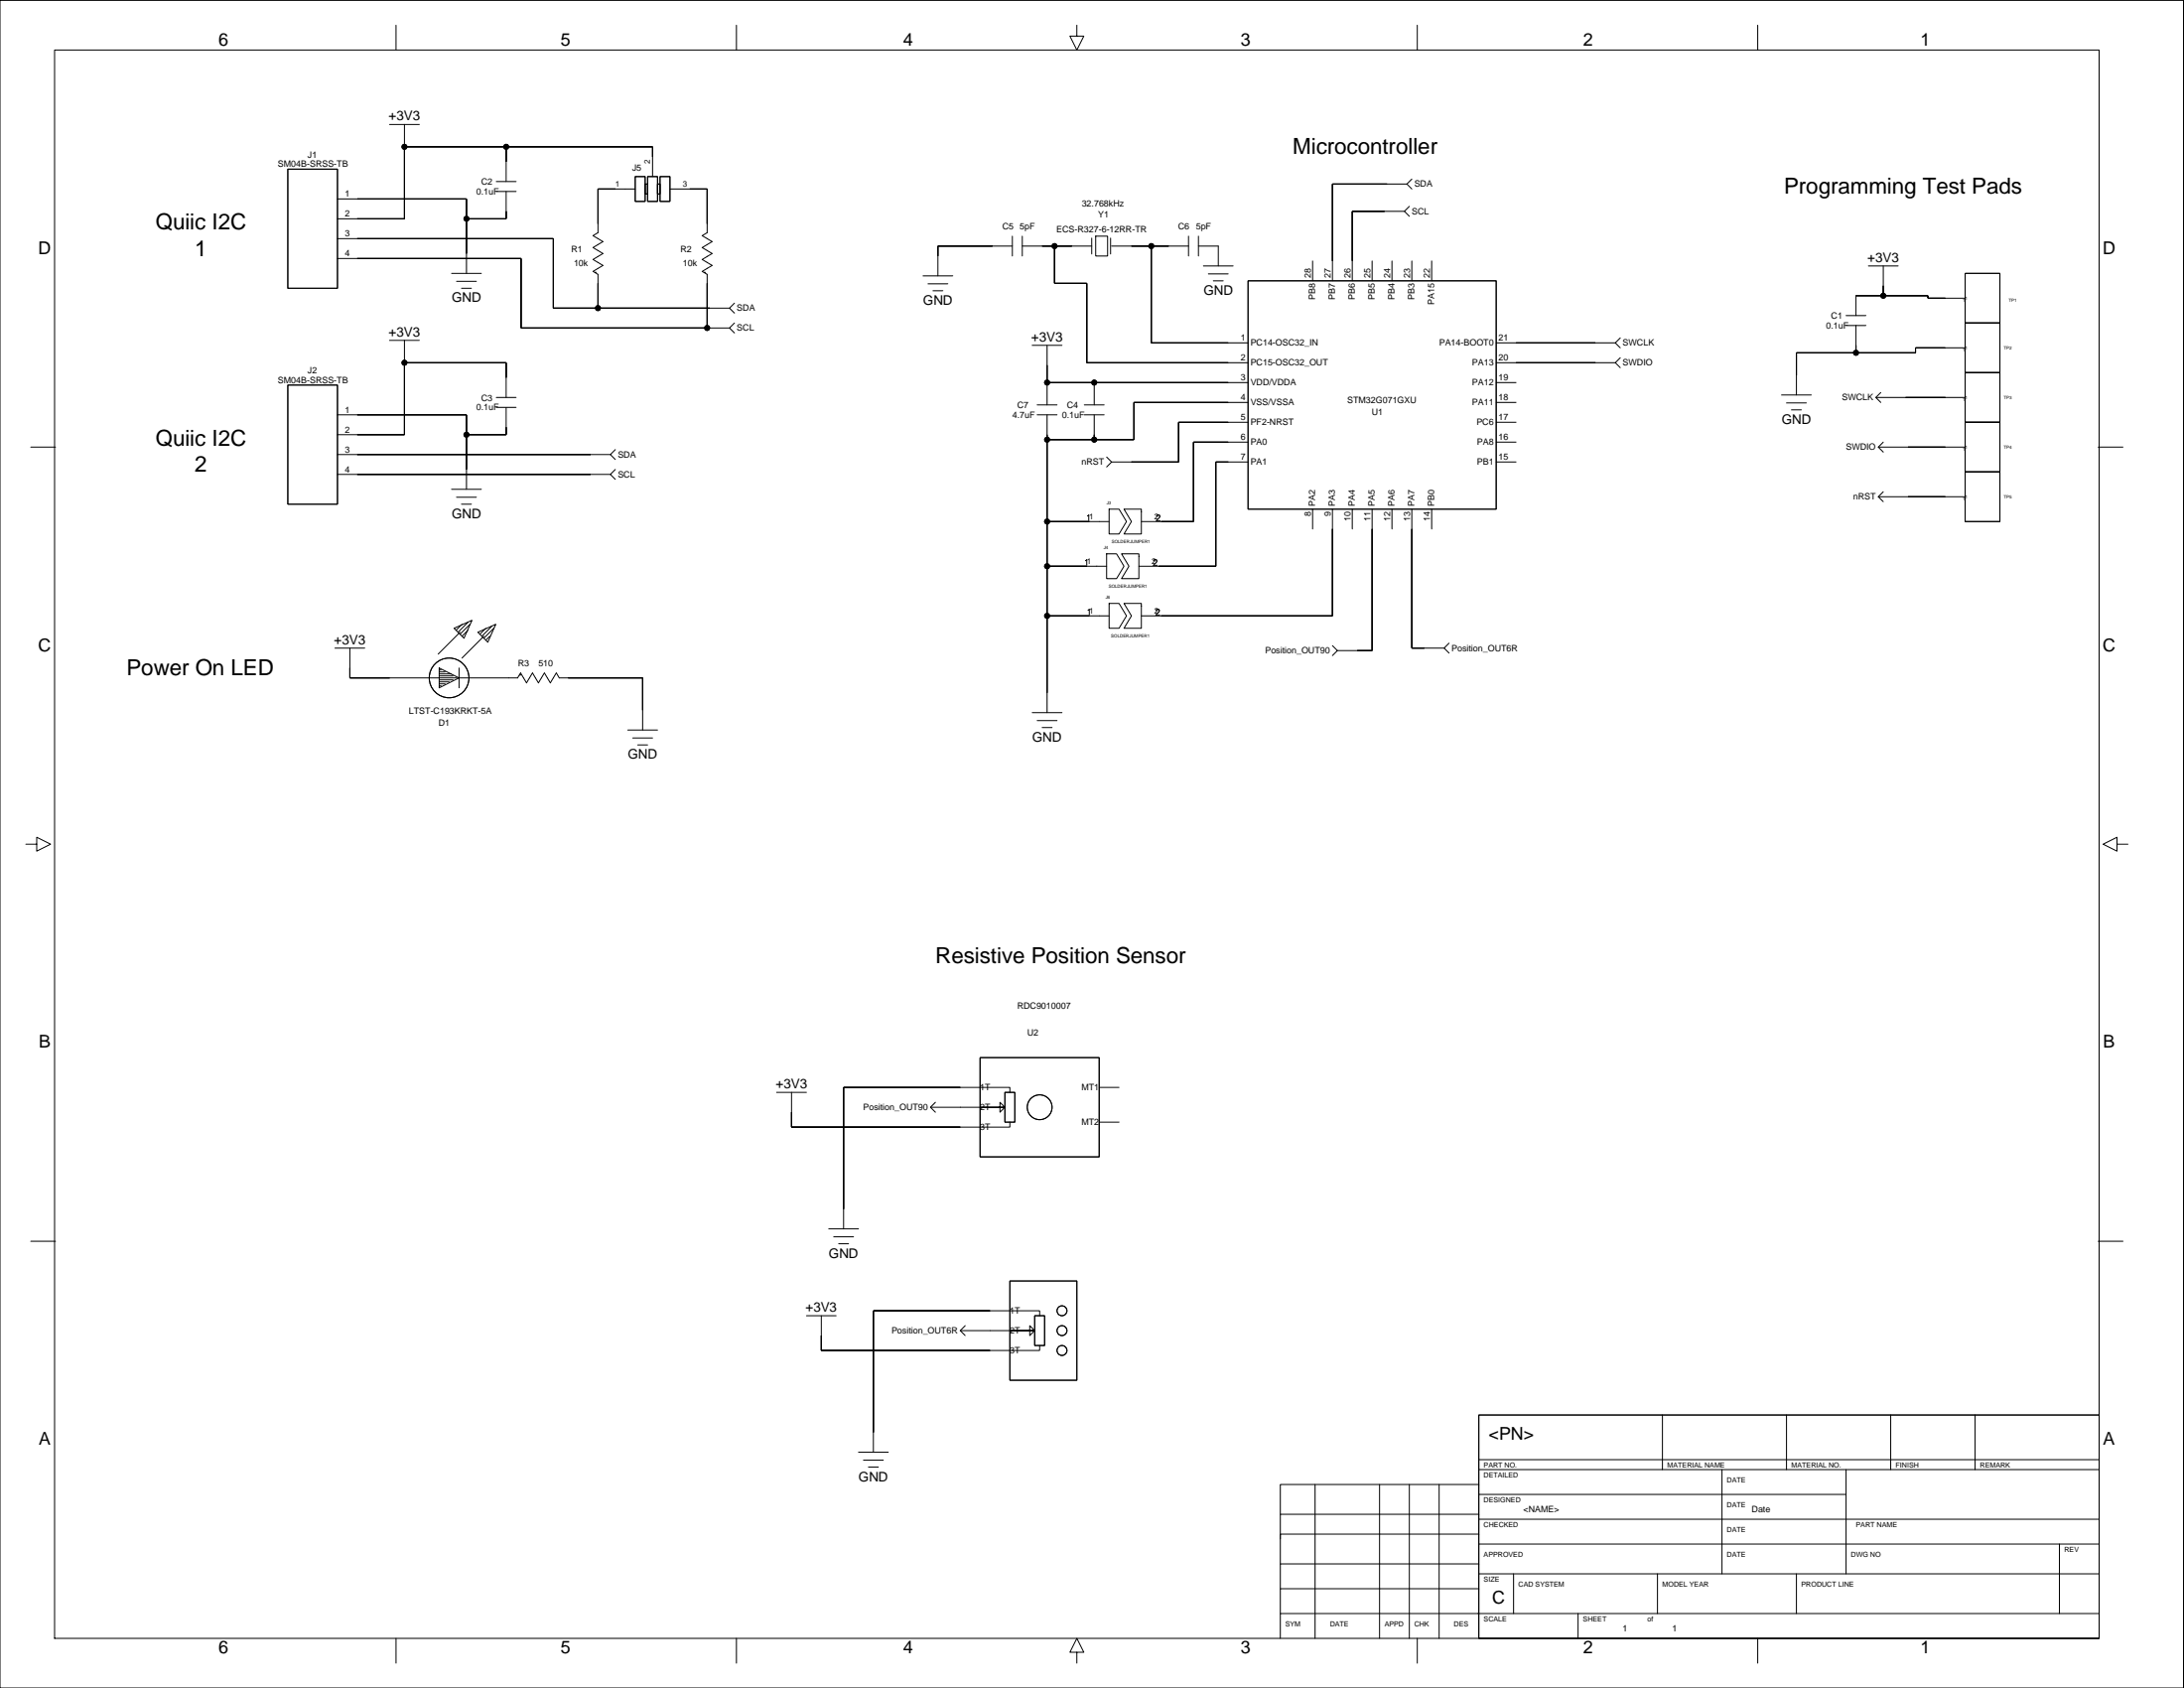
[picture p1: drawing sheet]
<svg xmlns="http://www.w3.org/2000/svg" width="559mm" height="432mm" viewBox="0 0 559 432" stroke-linecap="round" stroke-linejoin="round" font-family="sans-serif">
<g fill="none" stroke="#000" stroke-width=".25">
<path d="M0 .1h558.7v431.7h-558.7zM14 12.8h523.1v406.3h-523.1zM101.3 6.4v6.4M188.4 6.4v6.4M275.5 6.4v2.8h1.8l-1.8 3.6-1.8-3.6h1.8M362.6 6.4v6.4M449.7 6.4v6.4M99.7 31.8h7.6M103.5 31.8v24.2h-17.2M103.5 37.6h63.5v7.6M129.5 37.6v8.8M73.6 43.3h12.7v30.4h-12.7z"/>
<path d="M86.3 50.9h33.1v19M127 49h5.1M127 46.4h5.1M129.5 49v7h-10.1M162.5 45.2h2.6v6.3h-2.6zM162.5 48.3h-9.5v11.2l-1.3 .8 2.6 1.5-2.6 1.5 2.6 1.6-2.6 1.5 2.6 1.5-2.6 1.5 1.3 .8v8.6M165.1 47.1h.6v2.5h-.6zM165.7 45.2h2.5v6.3h-2.5zM168.2 47.1h.7v2.5h-.7zM168.9 45.2h2.5v6.3h-2.5zM171.4 48.3h9.5v11.2l-1.2 .8 2.5 1.5-2.5 1.5 2.5 1.6-2.5 1.5 2.5 1.5-2.5 1.5 1.2 .8v13.7M359.3 54.1h-13.3v17.7"/>
<path d="M360 47.1h-19.1v24.7M360.6 52.8l-1.3 1.3 1.3 1.2M361.2 45.8l-1.2 1.3 1.2 1.2M86.3 61h55.3v17.8h45M86.3 66.1h47v17.8h53.3M115.5 69.9h7.7M116.8 72h5.1M118.1 73.7h2.5M152.2 69.7h.1M180.2 69.7h.1M187.9 77.6l-1.3 1.2 1.3 1.3M236.2 70.6h7.6"/>
<path d="M237.4 72.6h5.1M238.7 74.4h2.5M259 62.9h-19v7.7M259 60.4v5.1M261.6 62.9h17.7M261.6 60.4v5.1M269.8 62.9v9.6h8.3v20.3h41.2M279.3 60.9v4.1M280.4 60.4h3v5.1h-3zM284.2 60.9v4.1M284.4 62.9h19.7M294.6 62.9v24.8h24.7"/>
<path d="M304.1 60.4v5.1M306.6 62.9h5.1v5.1M306.6 60.4v5.1M307.9 68h7.6M309.2 70.1h5.1M310.4 71.8h2.6M311.7 62.9h.1M319.3 71.8h63.5v58.4h-63.5zM335.8 66.8v5M351.1 66.8v5M356.2 66.8v5M361.2 66.8v5"/>
<path d="M366.3 66.8v5M478 68h7.7M481.9 75.6h.1M481.9 68v7.6M502.8 69.9h8.9v12.7h-8.9zM502.8 76.3h-9.5v-.7h-18.4v5.1M73.6 98.5h12.7v30.5h-12.7zM99.7 87.1h7.6M103.5 87.1v24.1h-17.2M103.5 92.8h26v8.9M187.9 82.6l-1.3 1.3 1.3 1.3M264.1 88.3h7.6"/>
<path d="M267.9 97.9h51.4M267.9 88.3v15.3M280 97.9v5.7M382.8 87.7h30.5M382.8 92.8h30.5M382.8 97.9h5.1M414.6 86.4l-1.3 1.3 1.3 1.3M414.6 91.5l-1.3 1.3 1.3 1.3M472.3 83.3h5.1M472.3 80.7h5.1M474.9 83.3v6.9M502.8 82.6h8.9v12.7h-8.9z"/>
<path d="M502.8 95.3h8.9v12.7h-8.9zM502.8 89h-12.7v1.2h-30.5v10.8M7.9 114.4h6.3M86.3 106.1h33.1v19.1M86.3 116.3h69.9M127 104.2h5.1M127 101.7h5.1M129.5 104.2v7h-10.1M157.4 115l-1.2 1.3 1.2 1.2M265.4 106.1h5M265.4 103.6h5M267.9 106.1v76.2"/>
<path d="M277.4 106.1h5.1M277.4 103.6h5.1M280 106.1v6.4M283.1 116.9l1.3 1.3-1.3 1.3M319.3 102.9h-29.2v9.6h-22.2M319.3 108h-17.7v10.2h-17.2M319.3 113.1h-13.9v20.3h-13.4M319.3 118.2h-8.2v26.6h-19.7M382.8 102.9h5.1M382.8 108h5.1M382.8 113.1h5.1M382.8 118.2h5.1"/>
<path d="M455.8 101h7.6M457.1 103.1h5.1M458.4 104.8h2.5M480 101.7h22.8M480.6 114.4h22.2M481.2 100.4l-1.2 1.3 1.2 1.2M481.9 113.1l-1.3 1.3 1.3 1.2M502.8 108h8.9v12.7h-8.9zM536.8 114.4h6.4M86.3 121.4h69.9M115.5 125.2h7.7M116.8 127.2h5.1"/>
<path d="M118.1 129h2.5M157.4 120.1l-1.2 1.3 1.2 1.2M267.9 133.4h15.9M283.8 130.2h2.5l1.9 3.2-1.9 3.2h-2.5zM287.6 130.2h4.4v6.4h-4.4l1.9-3.2zM295.9 132.1l.3-.4 .6 .3-.2 .5-.7 .7h.9M335.8 130.2v5.1M340.9 130.2v27.3h-48.9M346 130.2v5.1M351.1 130.2v36.2h-8.9M356.2 130.2v5.1M361.2 130.2v35.6h8.3"/>
<path d="M366.3 130.2v5.1M480.6 127.1h22.2M481.9 125.8l-1.3 1.3 1.3 1.2M502.8 120.7h8.9v12.7h-8.9zM118.2 159.7l-1.5 1.5M119.7 159.2l-2.5 2.5M120.2 159.7l-2.5 2.5M267.9 144.8h15.2M267.9 157.5h15.9M283.1 141.7h2.6l1.9 3.1-1.9 3.2h-2.6zM283.8 154.4h2.5l1.9 3.1-1.9 3.2h-2.5zM287 141.7h4.4v6.3h-4.4l1.9-3.2z"/>
<path d="M287.6 154.4h4.4v6.3h-4.4l1.9-3.2zM295.2 143.5l.2-.3 .6 .2-.2 .5-.7 .7h1M295.8 156.2l.3-.3 .5 .2-.2 .5-.7 .7h1M85.7 165.8h7.6M89.5 165.8v7.6h27.4M112.4 170.9l5 2.5-5 2.6zM112.4 173.9h3.5M112.4 174.4h2.5M112.4 174.9h1.5M112.4 175.4h.5M112.4 172.9h3.5M112.4 172.4h3"/>
<path d="M112.4 171.9h1.5M112.4 171.4h.5M116.2 160.7l4.5-2-2 4.6zM117.4 173.4h15l.8-1.3 1.5 2.6 1.5-2.6 1.6 2.6 1.5-2.6 1.5 2.6 1.5-2.6 .8 1.3h21.3v13.3M117.4 170.9v5.1M117.7 161.7l-5.6 5.6M119.7 161.2l-1.5 1.5M122.3 161.7l4.5-2-2 4.6zM123.8 162.7l-5.6 5.6M124.3 160.7l-1.5 1.5M125.3 162.7l-1 1.1M125.8 160.2l-2.5 2.5"/>
<path d="M126.3 160.7l-2.5 2.6M130.1 173.4h.1M132.9 172.7h.1M340.9 165.2l1.3 1.2-1.3 1.3M370.8 164.5l-1.3 1.3 1.3 1.3M160.6 186.7h7.6M161.9 188.8h5.1M163.2 190.6h2.5M264.1 182.3h7.6M265.4 184.3h5M266.6 186.1h2.6M6.6 215.9h2.8v-1.7l3.6 1.7-3.6 1.8v-1.8"/>
<path d="M541.7 215.9v-1.7l-3.6 1.7 3.6 1.8v-1.8h2.8M198.7 279.4h7.6M202.5 279.4v8.9h55.9v-1.2M250.8 270.5h30.4v25.4h-30.4zM257.1 279.4h2.6v7.7h-2.6zM258.4 279.4v-1.2h-42.5v36.2M281.2 278.2h5.1M238.1 283.2h12.7M239.3 282l-1.2 1.2 1.2 1.3M245.7 283.2h.1M250.8 283.2h6.3l-1.3 1.3v-2.5l1.3 1.2zM281.2 287.1h5.1"/>
<path d="M7.9 317.5h6.3M212 314.4h7.7M213.3 316.4h5.1M214.6 318.2h2.5M536.8 317.5h6.4M206.3 336.6h7.6M210.1 336.6v8.9h55.9v-1.3M247 339.1l-1.3 1.3 1.3 1.3M258.4 327.7h17.1v25.4h-17.1zM264.7 336.6h2.6v7.6h-2.6zM266 336.6v-1.3h-42.5v36.2M245.7 340.4h12.7"/>
<path d="M253.3 340.4h.1M258.4 340.4h6.3l-1.2 1.3v-2.6l1.2 1.3zM219.7 371.5h7.6M220.9 373.5h5.1M222.2 375.3h2.5M336.5 379.7v39.4M353 379.7v39.4M360.6 379.7v39.4M368.2 379.7v39.4M378.4 362h158.7v57.1h-158.7zM378.4 379.7h-50.8v7.7M378.4 373.4h158.7"/>
<path d="M378.4 375.9h158.7M425.4 362v13.9M440.6 375.9v26.7M457.1 362v13.9M472.3 375.9v26.7M483.8 362v13.9M505.3 362v13.9M378.4 392.4h-50.8v7.7M378.4 387.4h-50.8v6.3M378.4 382.3h93.9M378.4 388.6h158.7M378.4 395h158.7"/>
<path d="M526.9 395v17.8M101.3 419.1v6.4M188.4 419.1v6.4M362.6 419.1v6.4M378.4 406.4h-50.8v6.4M378.4 400.1h-50.8v6.3M378.4 402.6h158.7M387.3 402.6v10.2M403.8 412.8v6.3M424.1 402.6v10.2M449.7 419.1v6.4M459.6 402.6v10.2"/>
<path d="M537.1 412.8h-209.5v6.3M275.5 422.7h1.8l-1.8-3.6-1.8 3.6h1.8v2.8"/>
<circle cx="103.5" cy="37.6" r=".63"/>
<circle cx="129.5" cy="37.6" r=".63"/>
<circle cx="119.4" cy="56" r=".63"/>
<circle cx="153" cy="78.8" r=".63"/>
<circle cx="269.8" cy="62.9" r=".63"/>
<circle cx="294.6" cy="62.9" r=".63"/>
<circle cx="481.9" cy="75.6" r=".63"/>
<circle cx="103.5" cy="92.8" r=".63"/>
<circle cx="180.9" cy="83.9" r=".63"/>
<circle cx="267.9" cy="97.9" r=".63"/>
<circle cx="280" cy="97.9" r=".63"/>
<circle cx="474.9" cy="90.2" r=".63"/>
<circle cx="119.4" cy="111.2" r=".63"/>
<circle cx="267.9" cy="112.5" r=".63"/>
<circle cx="280" cy="112.5" r=".63"/>
<circle cx="267.9" cy="133.4" r=".63"/>
<circle cx="267.9" cy="144.8" r=".63"/>
<circle cx="267.9" cy="157.5" r=".63"/>
<circle cx="114.9" cy="173.4" r="5.1"/>
<circle cx="266" cy="283.2" r="3.2"/>
<circle cx="271.7" cy="335.3" r="1.27"/>
<circle cx="271.7" cy="345.5" r="1.27"/>
<circle cx="271.7" cy="340.4" r="1.27"/>
</g>
<g fill="#000" stroke="#000" stroke-width=".25">
<path d="M103.5 37.6v18.4z" fill-rule="evenodd"/>
<path d="M103.5 36.9v.7z" fill-rule="evenodd"/>
<path d="M103.5 37.6h26z" fill-rule="evenodd"/>
<path d="M129.5 37.6v3.8z" fill-rule="evenodd"/>
<path d="M129.5 37.6h37.5z" fill-rule="evenodd"/>
<path d="M167 37.6v2.5z" fill-rule="evenodd"/>
<path d="M91.4 56h12.1z" fill-rule="evenodd"/>
<path d="M119.4 56v8.9z" fill-rule="evenodd"/>
<path d="M119.4 50.9v5.1z" fill-rule="evenodd"/>
<path d="M91.4 50.9h28z" fill-rule="evenodd"/>
<path d="M129.5 54.1v1.9z" fill-rule="evenodd"/>
<path d="M119.4 56h10.1z" fill-rule="evenodd"/>
<path d="M153 48.3v8.9z" fill-rule="evenodd"/>
<path d="M153 48.3h4.4z" fill-rule="evenodd"/>
<path d="M180.9 48.3v8.9z" fill-rule="evenodd"/>
<path d="M176.5 48.3h4.4z" fill-rule="evenodd"/>
<path d="M340.9 47.1v19.7z" fill-rule="evenodd"/>
<path d="M346 54.1v12.7z" fill-rule="evenodd"/>
<path d="M346 54.1h8.2z" fill-rule="evenodd"/>
<path d="M340.9 47.1h14z" fill-rule="evenodd"/>
<path d="M91.4 66.1h41.9z" fill-rule="evenodd"/>
<path d="M133.3 66.1v17.8z" fill-rule="evenodd"/>
<path d="M91.4 61h50.2z" fill-rule="evenodd"/>
<path d="M141.6 61v17.8z" fill-rule="evenodd"/>
<path d="M141.6 78.8h11.4z" fill-rule="evenodd"/>
<path d="M153 72.5v6.3z" fill-rule="evenodd"/>
<path d="M180.9 72.5v11.4z" fill-rule="evenodd"/>
<path d="M153 78.8h28.6z" fill-rule="evenodd"/>
<path d="M240 62.9v2.6z" fill-rule="evenodd"/>
<path d="M240 62.9h13.9z" fill-rule="evenodd"/>
<path d="M269.8 62.9v9.6z" fill-rule="evenodd"/>
<path d="M266.6 62.9h3.2z" fill-rule="evenodd"/>
<path d="M269.8 62.9h4.5z" fill-rule="evenodd"/>
<path d="M278.1 72.5v20.3z" fill-rule="evenodd"/>
<path d="M269.8 72.5h8.3z" fill-rule="evenodd"/>
<path d="M289.5 62.9h5.1z" fill-rule="evenodd"/>
<path d="M294.6 62.9v24.8z" fill-rule="evenodd"/>
<path d="M294.6 62.9h4.4z" fill-rule="evenodd"/>
<path d="M481.9 73.1v2.5z" fill-rule="evenodd"/>
<path d="M474.9 75.6h7z" fill-rule="evenodd"/>
<path d="M481.9 75.6h11.4z" fill-rule="evenodd"/>
<path d="M493.3 75.6v.7z" fill-rule="evenodd"/>
<path d="M493.3 76.3h4.4z" fill-rule="evenodd"/>
<path d="M103.5 92.2v.6z" fill-rule="evenodd"/>
<path d="M103.5 92.8v18.4z" fill-rule="evenodd"/>
<path d="M103.5 92.8h26z" fill-rule="evenodd"/>
<path d="M129.5 92.8v3.8z" fill-rule="evenodd"/>
<path d="M133.3 83.9h47.6z" fill-rule="evenodd"/>
<path d="M180.9 83.9h.7z" fill-rule="evenodd"/>
<path d="M267.9 97.9v.6z" fill-rule="evenodd"/>
<path d="M267.9 93.4v4.5z" fill-rule="evenodd"/>
<path d="M280 97.9v.6z" fill-rule="evenodd"/>
<path d="M267.9 97.9h12.1z" fill-rule="evenodd"/>
<path d="M280 97.9h34.3z" fill-rule="evenodd"/>
<path d="M278.1 92.8h36.2z" fill-rule="evenodd"/>
<path d="M294.6 87.7h19.7z" fill-rule="evenodd"/>
<path d="M387.9 92.8h20.3z" fill-rule="evenodd"/>
<path d="M387.9 87.7h20.3z" fill-rule="evenodd"/>
<path d="M459.6 90.2v5.8z" fill-rule="evenodd"/>
<path d="M459.6 90.2h15.3z" fill-rule="evenodd"/>
<path d="M474.9 88.3v1.9z" fill-rule="evenodd"/>
<path d="M490.1 89v1.2z" fill-rule="evenodd"/>
<path d="M474.9 90.2h15.2z" fill-rule="evenodd"/>
<path d="M490.1 89h7.6z" fill-rule="evenodd"/>
<path d="M91.4 111.2h12.1z" fill-rule="evenodd"/>
<path d="M91.4 106.1h28z" fill-rule="evenodd"/>
<path d="M119.4 106.1v5.1z" fill-rule="evenodd"/>
<path d="M119.4 111.2v8.9z" fill-rule="evenodd"/>
<path d="M119.4 111.2h10.1z" fill-rule="evenodd"/>
<path d="M129.5 109.3v1.9z" fill-rule="evenodd"/>
<path d="M91.4 116.3h59.7z" fill-rule="evenodd"/>
<path d="M267.9 111.2v1.3z" fill-rule="evenodd"/>
<path d="M267.9 112.5v20.9z" fill-rule="evenodd"/>
<path d="M280 111.2v1.3z" fill-rule="evenodd"/>
<path d="M267.9 112.5h12.1z" fill-rule="evenodd"/>
<path d="M290.1 102.9v9.6z" fill-rule="evenodd"/>
<path d="M280 112.5h10.1z" fill-rule="evenodd"/>
<path d="M289.5 118.2h12.1z" fill-rule="evenodd"/>
<path d="M301.6 108v10.2z" fill-rule="evenodd"/>
<path d="M305.4 113.1v20.3z" fill-rule="evenodd"/>
<path d="M311.1 118.2v26.6z" fill-rule="evenodd"/>
<path d="M301.6 108h12.7z" fill-rule="evenodd"/>
<path d="M305.4 113.1h8.9z" fill-rule="evenodd"/>
<path d="M311.1 118.2h3.2z" fill-rule="evenodd"/>
<path d="M290.1 102.9h24.2z" fill-rule="evenodd"/>
<path d="M487.6 101.7h10.1z" fill-rule="evenodd"/>
<path d="M488.2 114.4h9.5z" fill-rule="evenodd"/>
<path d="M91.4 121.4h59.7z" fill-rule="evenodd"/>
<path d="M267.9 133.4v11.4z" fill-rule="evenodd"/>
<path d="M267.9 133.4h10.8z" fill-rule="evenodd"/>
<path d="M297.1 133.4h8.3z" fill-rule="evenodd"/>
<path d="M340.9 135.3v22.2z" fill-rule="evenodd"/>
<path d="M351.1 135.3v31.1z" fill-rule="evenodd"/>
<path d="M361.2 135.3v30.5z" fill-rule="evenodd"/>
<path d="M488.2 127.1h9.5z" fill-rule="evenodd"/>
<path d="M267.9 157.5v19.7z" fill-rule="evenodd"/>
<path d="M267.9 144.8v12.7z" fill-rule="evenodd"/>
<path d="M267.9 144.8h10.2z" fill-rule="evenodd"/>
<path d="M267.9 157.5h10.8z" fill-rule="evenodd"/>
<path d="M296.5 144.8h14.6z" fill-rule="evenodd"/>
<path d="M297.1 157.5h43.8z" fill-rule="evenodd"/>
<path d="M89.5 170.9v2.5z" fill-rule="evenodd"/>
<path d="M89.5 173.4h10.2z" fill-rule="evenodd"/>
<path d="M164.4 173.4v8.3z" fill-rule="evenodd"/>
<path d="M145.4 173.4h19z" fill-rule="evenodd"/>
<path d="M347.3 166.4h3.8z" fill-rule="evenodd"/>
<path d="M361.2 165.8h3.2z" fill-rule="evenodd"/>
<path d="M215.9 278.2v31.1z" fill-rule="evenodd"/>
<path d="M215.9 278.2h29.8z" fill-rule="evenodd"/>
<path d="M202.5 284.5v3.8z" fill-rule="evenodd"/>
<path d="M202.5 288.3h43.2z" fill-rule="evenodd"/>
<path d="M223.5 335.3v31.1z" fill-rule="evenodd"/>
<path d="M223.5 335.3h29.8z" fill-rule="evenodd"/>
<path d="M210.1 341.7v3.8z" fill-rule="evenodd"/>
<path d="M210.1 345.5h43.2z" fill-rule="evenodd"/>
<circle cx="103.5" cy="37.6" r=".63"/>
<circle cx="129.5" cy="37.6" r=".63"/>
<circle cx="119.4" cy="56" r=".63"/>
<circle cx="153" cy="78.8" r=".63"/>
<circle cx="269.8" cy="62.9" r=".63"/>
<circle cx="294.6" cy="62.9" r=".63"/>
<circle cx="481.9" cy="75.6" r=".63"/>
<circle cx="103.5" cy="92.8" r=".63"/>
<circle cx="180.9" cy="83.9" r=".63"/>
<circle cx="267.9" cy="97.9" r=".63"/>
<circle cx="280" cy="97.9" r=".63"/>
<circle cx="474.9" cy="90.2" r=".63"/>
<circle cx="119.4" cy="111.2" r=".63"/>
<circle cx="267.9" cy="112.5" r=".63"/>
<circle cx="280" cy="112.5" r=".63"/>
<circle cx="267.9" cy="133.4" r=".63"/>
<circle cx="267.9" cy="144.8" r=".63"/>
<circle cx="267.9" cy="157.5" r=".63"/>
</g>
<g font-size="5.7">
<text x="330.8" y="39.4">Microcontroller</text>
<text x="456.5" y="49.6">Programming Test Pads</text>
<text x="39.8" y="58.8">Quiic I2C</text>
<text x="49.9" y="65.4">1</text>
<text x="39.8" y="114">Quiic I2C</text>
<text x="49.9" y="120.7">2</text>
<text x="32.4" y="172.8">Power On LED</text>
<text x="239.3" y="246.4">Resistive Position Sensor</text>
</g>
<g font-size="4.5">
<text x="55.9" y="11.6">6</text>
<text x="143.5" y="11.6">5</text>
<text x="231.1" y="11.6">4</text>
<text x="317.4" y="11.6">3</text>
<text x="405.1" y="11.6">2</text>
<text x="491.4" y="11.6">1</text>
<text x="9.8" y="64.9">D</text>
<text x="538" y="64.9">D</text>
<text x="9.8" y="166.5">C</text>
<text x="538" y="166.5">C</text>
<text x="9.9" y="268.1">B</text>
<text x="538.1" y="268.1">B</text>
<text x="9.9" y="369.7">A</text>
<text x="380.9" y="368.4">&lt;PN&gt;</text>
<text x="538.1" y="369.7">A</text>
<text x="381.8" y="410.3">C</text>
<text x="55.9" y="423">6</text>
<text x="143.5" y="423">5</text>
<text x="231.1" y="423">4</text>
<text x="317.4" y="423">3</text>
<text x="405.1" y="423">2</text>
<text x="491.4" y="423">1</text>
</g>
<g font-size="3.4">
<text x="99.5" y="30.8">+3V3</text>
<text x="477.8" y="67">+3V3</text>
<text x="115.6" y="77.3">GND</text>
<text x="236.2" y="77.9">GND</text>
<text x="307.9" y="75.4">GND</text>
<text x="99.5" y="86.1">+3V3</text>
<text x="263.9" y="87.3">+3V3</text>
<text x="455.9" y="108.4">GND</text>
<text x="115.6" y="132.5">GND</text>
<text x="85.5" y="164.8">+3V3</text>
<text x="264.1" y="189.7">GND</text>
<text x="160.7" y="194.1">GND</text>
<text x="198.5" y="278.4">+3V3</text>
<text x="212.1" y="321.7">GND</text>
<text x="206.1" y="335.6">+3V3</text>
<text x="219.7" y="378.9">GND</text>
</g>
<g font-size="2.3">
<text x="78.7" y="40.5">J1</text>
<text x="71.1" y="42.7">SM04B-SRSS-TB</text>
<text x="123.2" y="47.3">C2</text>
<text x="161.8" y="43.8">J5</text>
<text x="361.9" y="47.8">SDA</text>
<text x="88.3" y="50.4">1</text>
<text x="121.9" y="49.7">0.1uF</text>
<text x="276.8" y="52.9">32.768kHz</text>
<text x="88.3" y="55.4">2</text>
<text x="256.5" y="58.7">C5</text>
<text x="260.9" y="58.6">5pF</text>
<text x="270.3" y="59.4">ECS-R327-6-12RR-TR</text>
<text x="281" y="55.7">Y1</text>
<text x="301.4" y="58.7">C6</text>
<text x="306" y="58.6">5pF</text>
<text x="361.2" y="54.8">SCL</text>
<text x="88.3" y="60.5">3</text>
<text x="88.3" y="65.6">4</text>
<text x="146.2" y="64.6">R1</text>
<text x="174.1" y="64.6">R2</text>
<text x="146.8" y="68.2">10k</text>
<text x="174.7" y="68.2">10k</text>
<text x="335.4" y="71.2" transform="rotate(-90 335.4 71.2)">28</text>
<text x="340.5" y="71.2" transform="rotate(-90 340.5 71.2)">27</text>
<text x="345.6" y="71.2" transform="rotate(-90 345.6 71.2)">26</text>
<text x="350.7" y="71.2" transform="rotate(-90 350.7 71.2)">25</text>
<text x="355.8" y="71.2" transform="rotate(-90 355.8 71.2)">24</text>
<text x="360.8" y="71.2" transform="rotate(-90 360.8 71.2)">23</text>
<text x="365.9" y="71.2" transform="rotate(-90 365.9 71.2)">22</text>
<text x="336.5" y="76.7" transform="rotate(-90 336.5 76.7)">PB8</text>
<text x="341.6" y="76.7" transform="rotate(-90 341.6 76.7)">PB7</text>
<text x="346.7" y="76.7" transform="rotate(-90 346.7 76.7)">PB6</text>
<text x="351.8" y="76.7" transform="rotate(-90 351.8 76.7)">PB5</text>
<text x="356.8" y="76.7" transform="rotate(-90 356.8 76.7)">PB4</text>
<text x="361.9" y="76.7" transform="rotate(-90 361.9 76.7)">PB3</text>
<text x="367" y="78" transform="rotate(-90 367 78)">PA15</text>
<text x="188.6" y="79.6">SDA</text>
<text x="468.5" y="81.6">C1</text>
<text x="188.6" y="84.7">SCL</text>
<text x="317.4" y="87.2">1</text>
<text x="320" y="88.4">PC14-OSC32_IN</text>
<text x="368.2" y="88.4">PA14-BOOT0</text>
<text x="383.5" y="87.2">21</text>
<text x="415.2" y="88.5">SWCLK</text>
<text x="467.3" y="84">0.1uF</text>
<text x="78.7" y="95.6">J2</text>
<text x="317.4" y="92.3">2</text>
<text x="320" y="93.5">PC15-OSC32_OUT</text>
<text x="376.7" y="93.5">PA13</text>
<text x="383.5" y="92.3">20</text>
<text x="415.2" y="93.5">SWDIO</text>
<text x="71.1" y="98">SM04B-SRSS-TB</text>
<text x="317.4" y="97.3">3</text>
<text x="320" y="98.5">VDD/VDDA</text>
<text x="376.7" y="98.5">PA12</text>
<text x="383.5" y="97.3">19</text>
<text x="88.3" y="105.6">1</text>
<text x="121.9" y="105">0.1uF</text>
<text x="123.2" y="102.7">C3</text>
<text x="259" y="106.9">4.7uF</text>
<text x="260.3" y="104.5">C7</text>
<text x="271.7" y="106.9">0.1uF</text>
<text x="273" y="104.5">C4</text>
<text x="317.4" y="107.5">5</text>
<text x="317.4" y="102.4">4</text>
<text x="320" y="103.6">VSS/VSSA</text>
<text x="344.7" y="103.1">STM32G071GXU</text>
<text x="350.9" y="106.2">U1</text>
<text x="376.7" y="103.6">PA11</text>
<text x="383.5" y="107.5">17</text>
<text x="383.5" y="102.4">18</text>
<text x="471.3" y="102.4">SWCLK</text>
<text x="88.3" y="110.7">2</text>
<text x="317.4" y="112.6">6</text>
<text x="320" y="108.7">PF2-NRST</text>
<text x="320" y="113.8">PA0</text>
<text x="377.8" y="108.7">PC6</text>
<text x="377.9" y="113.8">PA8</text>
<text x="383.5" y="112.6">16</text>
<text x="88.3" y="115.8">3</text>
<text x="158.1" y="117">SDA</text>
<text x="276.7" y="118.9">nRST</text>
<text x="317.4" y="117.7">7</text>
<text x="320" y="118.9">PA1</text>
<text x="377.9" y="118.9">PB1</text>
<text x="383.5" y="117.7">15</text>
<text x="472.3" y="115.1">SWDIO</text>
<text x="88.3" y="120.8">4</text>
<text x="158.1" y="122.1">SCL</text>
<text x="336.5" y="129.6" transform="rotate(-90 336.5 129.6)">PA2</text>
<text x="341.6" y="129.6" transform="rotate(-90 341.6 129.6)">PA3</text>
<text x="346.7" y="129.6" transform="rotate(-90 346.7 129.6)">PA4</text>
<text x="351.8" y="129.6" transform="rotate(-90 351.8 129.6)">PA5</text>
<text x="356.8" y="129.6" transform="rotate(-90 356.8 129.6)">PA6</text>
<text x="361.9" y="129.6" transform="rotate(-90 361.9 129.6)">PA7</text>
<text x="367" y="129.6" transform="rotate(-90 367 129.6)">PB0</text>
<text x="474.2" y="127.8">nRST</text>
<text x="335.4" y="132.1" transform="rotate(-90 335.4 132.1)">8</text>
<text x="340.5" y="132.1" transform="rotate(-90 340.5 132.1)">9</text>
<text x="345.6" y="133.4" transform="rotate(-90 345.6 133.4)">10</text>
<text x="350.7" y="133.4" transform="rotate(-90 350.7 133.4)">11</text>
<text x="355.8" y="133.4" transform="rotate(-90 355.8 133.4)">12</text>
<text x="360.8" y="133.4" transform="rotate(-90 360.8 133.4)">13</text>
<text x="365.9" y="133.4" transform="rotate(-90 365.9 133.4)">14</text>
<text x="323.7" y="167.2">Position_OUT90</text>
<text x="371.4" y="166.5">Position_OUT6R</text>
<text x="132.6" y="170.5">R3</text>
<text x="137.8" y="170.4">510</text>
<text x="104.6" y="182.6">LTST-C193KRKT-5A</text>
<text x="112.2" y="185.7">D1</text>
<text x="260.3" y="258.1">RDC9010007</text>
<text x="262.8" y="264.9">U2</text>
<text x="250.8" y="278.8">1T</text>
<text x="276.7" y="278.8">MT1</text>
<text x="220.9" y="284">Position_OUT90</text>
<text x="250.8" y="283.9">2T</text>
<text x="276.7" y="287.7">MT2</text>
<text x="250.8" y="289">3T</text>
<text x="258.4" y="336">1T</text>
<text x="228.1" y="341.1">Position_OUT6R</text>
<text x="258.4" y="341.1">2T</text>
<text x="258.4" y="346.1">3T</text>
<text x="389.8" y="386.8">&lt;NAME&gt;</text>
<text x="448.2" y="386.8">Date</text>
<text x="415.2" y="417.3">1</text>
<text x="427.9" y="417.3">1</text>
</g>
<g font-size="2.1">
<text x="277.8" y="132.7">1</text>
<text x="277.3" y="144.2">1</text>
<text x="277.9" y="156.8">1</text>
</g>
<g font-size="2">
<text x="166.3" y="41.9" transform="rotate(-90 166.3 41.9)">2</text>
<text x="157.4" y="47.7">1</text>
<text x="174.7" y="47.7">3</text>
<text x="278.7" y="132.8">1</text>
<text x="295.3" y="132.8">2</text>
<text x="278.1" y="144.2">1</text>
<text x="294.7" y="144.2">2</text>
<text x="278.7" y="156.9">1</text>
<text x="295.3" y="156.9">2</text>
</g>
<g font-size="1.8">
<text x="379.6" y="375.5">PART NO.</text>
<text x="426.6" y="375.5">MATERIAL NAME</text>
<text x="458.4" y="375.5">MATERIAL NO.</text>
<text x="485" y="375.5">FINISH</text>
<text x="506.6" y="375.5">REMARK</text>
<text x="379.6" y="378.1">DETAILED</text>
<text x="441.9" y="379.3">DATE</text>
<text x="379.6" y="384.4">DESIGNED</text>
<text x="441.9" y="385.7">DATE</text>
<text x="379.6" y="390.8">CHECKED</text>
<text x="441.9" y="392">DATE</text>
<text x="474.9" y="390.8">PART NAME</text>
<text x="379.6" y="398.4">APPROVED</text>
<text x="441.9" y="398.4">DATE</text>
<text x="473.6" y="398.4">DWG NO</text>
<text x="528.2" y="397.1">REV</text>
<text x="379.6" y="404.7">SIZE</text>
<text x="388.5" y="406">CAD SYSTEM</text>
<text x="425.4" y="406">MODEL YEAR</text>
<text x="460.9" y="406">PRODUCT LINE</text>
<text x="328.9" y="416.1">SYM</text>
<text x="340.3" y="416.1">DATE</text>
<text x="354.2" y="416.1">APPD</text>
<text x="361.9" y="416.1">CHK</text>
<text x="372" y="416.1">DES</text>
<text x="379.6" y="414.9">SCALE</text>
<text x="405" y="414.9">SHEET</text>
<text x="421.5" y="414.9">of</text>
</g>
<g font-size="1.1">
<text x="502.2" y="77.3">1</text>
<text x="502.8" y="76.6">1</text>
<text x="513.9" y="77.3">TP1</text>
<text x="502.2" y="90">1</text>
<text x="502.8" y="89.3">1</text>
<text x="512.7" y="89.5">TP2</text>
<text x="502.2" y="102.7">1</text>
<text x="502.8" y="102">1</text>
<text x="512.7" y="102.2">TP3</text>
<text x="502.2" y="115.4">1</text>
<text x="502.8" y="114.7">1</text>
<text x="512.7" y="114.9">TP4</text>
<text x="283.1" y="129.1">J3</text>
<text x="502.2" y="128.1">1</text>
<text x="502.8" y="127.4">1</text>
<text x="512.7" y="127.6">TP5</text>
<text x="282.4" y="140.5">J4</text>
<text x="284.4" y="139">SOLDERJUMPER1</text>
<text x="282.9" y="153.2">J6</text>
<text x="283.7" y="150.4">SOLDERJUMPER1</text>
<text x="284.3" y="163.1">SOLDERJUMPER1</text>
</g>
</svg>
